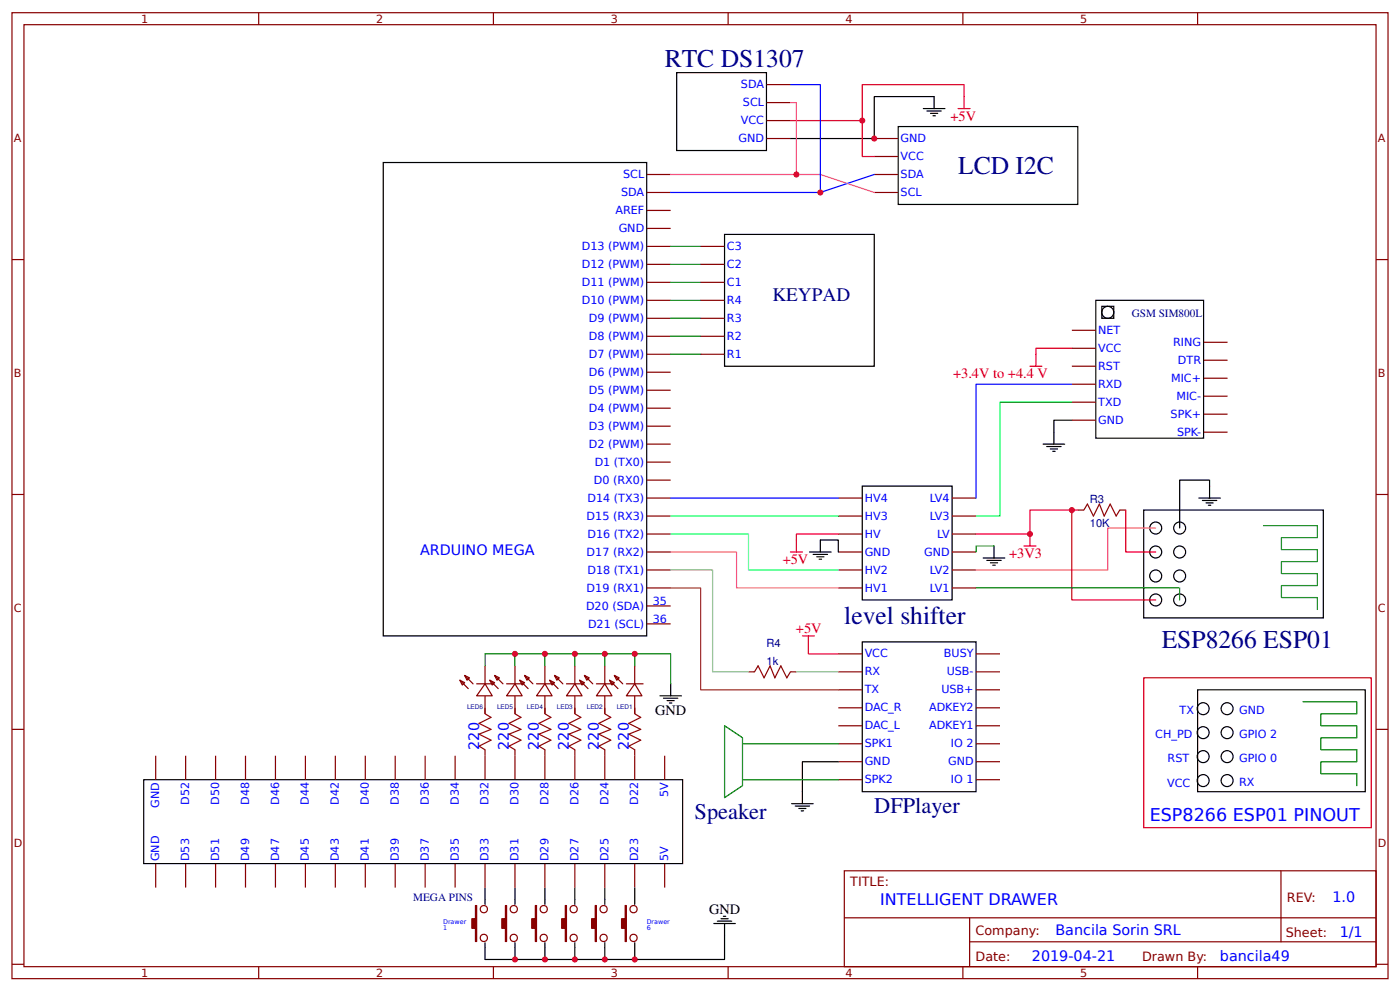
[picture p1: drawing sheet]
<svg xmlns="http://www.w3.org/2000/svg" width="309mm" height="219mm" viewBox="0 0 309 219" stroke-linecap="round" stroke-linejoin="round" font-family="sans-serif">
<g fill="none" stroke="#800" stroke-width=".26">
<path d="M2.6 2.8h304.1v213.3h-304.1zM5.3 5.5h298.7v207.9h-298.7zM57.1 2.8v2.7M109 2.8v2.7M160.9 2.8v2.7M169.3 18.7h5.3M212.7 2.8v2.7M264.6 2.8v2.7M142.9 38.5h5.3M169.3 30.6h5.3M169.3 26.6h5.3M169.3 22.6h5.3"/>
<path d="M193.1 38.5h5.3M193.1 30.6h5.3M193.1 34.6h5.3M2.6 57.3h2.7M142.9 58.4h5.3M142.9 54.4h5.3M142.9 50.4h5.3M142.9 46.5h5.3M142.9 42.5h5.3M154.8 58.4h5.3M154.8 54.4h5.3M193.1 42.5h5.3"/>
<path d="M304 57.3h2.7M142.9 78.2h5.3M142.9 74.2h5.3M142.9 70.3h5.3M142.9 66.3h5.3M142.9 62.3h5.3M154.8 78.2h5.3M154.8 74.2h5.3M154.8 70.3h5.3M154.8 66.3h5.3M154.8 62.3h5.3M236.8 76.9h5.3"/>
<path d="M236.8 72.9h5.3M265.9 79.5h5.3M265.9 75.6h5.3M142.9 98.1h5.3M142.9 94.1h5.3M142.9 90.1h5.3M142.9 86.1h5.3M142.9 82.2h5.3M236.8 92.8h5.3M236.8 88.8h5.3M236.8 84.8h5.3M236.8 80.9h5.3"/>
<path d="M265.9 95.4h5.3M265.9 91.4h5.3M265.9 87.5h5.3M265.9 83.5h5.3M2.6 109.2h2.7M142.9 117.9h5.3M142.9 113.9h5.3M142.9 110h5.3M142.9 106h5.3M142.9 102h5.3M185.2 117.9h5.3M185.2 113.9h5.3"/>
<path d="M185.2 110h5.3M210.3 117.9h5.3M210.3 113.9h5.3M210.3 110h5.3M238.1 112.6h1.3M247.4 112.6h1.3M304 109.2h2.7M142.9 129.8h5.3M142.9 125.8h5.3M142.9 121.9h5.3M142.9 133.8h5.3M142.9 137.7h5.3"/>
<path d="M185.2 129.8h5.3M185.2 125.8h5.3M185.2 121.9h5.3M210.3 129.8h5.3M210.3 125.8h5.3M210.3 121.9h5.3M101.6 150.2l1.1 .5-.6 .5zM101.6 150.2l1.9 1.8M102.7 149.1l1 .5-.5 .6zM102.7 149.1l1.8 1.9M105.3 151h3.7M107.2 151l1.5 2.6h-3.4z"/>
<path d="M107.2 147v4M107.2 153.6v4M108.2 150.2l1.1 .5-.6 .5zM108.2 150.2l1.9 1.8M109.3 149.1l1 .5-.5 .6zM109.3 149.1l1.8 1.9M111.9 151h3.7M113.8 151l1.6 2.6h-3.5zM113.8 147v4M113.8 153.6v4M114.8 150.2l1.1 .5-.5 .5zM114.8 150.2l1.9 1.8"/>
<path d="M115.9 149.1l1 .5-.5 .6zM115.9 149.1l1.8 1.9M118.5 151h3.7M120.4 151l1.6 2.6h-3.5zM120.4 147v4M120.4 153.6v4M121.4 150.2l1.1 .5-.5 .5zM121.4 150.2l1.9 1.8M122.5 149.1l1.1 .5-.6 .6zM122.5 149.1l1.9 1.9M125.1 151h3.8M127 151l1.6 2.6h-3.5z"/>
<path d="M127 147v4M127 153.6v4M128.1 150.2l1 .5-.5 .5zM128.1 150.2l1.8 1.8M129.1 149.1l1.1 .5-.6 .6zM129.1 149.1l1.9 1.9M131.8 151h3.7M133.6 151l1.6 2.6h-3.4zM133.6 147v4M133.6 153.6v4M134.7 150.2l1 .5-.5 .5zM134.7 150.2l1.8 1.8"/>
<path d="M135.7 149.1l1.1 .5-.5 .6zM135.7 149.1l1.9 1.9M138.4 151h3.7M140.2 151l1.6 2.6h-3.4zM140.2 147v4M140.2 153.6v4M165.4 148.3h1.3M174.6 148.3h1.3M185.2 144.4h5.3M185.2 148.3h5.3M185.2 152.3h5.3M185.2 156.3h5.3"/>
<path d="M215.6 144.4h5.3M215.6 148.3h5.3M215.6 152.3h5.3M215.6 156.3h5.3M2.6 161h2.7M34.4 166.8v5.3M41 166.8v5.3M47.6 166.8v5.3M54.2 166.8v5.3M60.9 166.8v5.3M67.5 166.8v5.3M74.1 166.8v5.3"/>
<path d="M80.7 166.8v5.3M87.3 166.8v5.3M93.9 166.8v5.3M100.5 166.8v5.3M107.2 165.5v6.6M113.8 165.5v6.6M120.4 165.5v6.6M127 165.5v6.6M133.6 165.5v6.6M140.2 165.5v6.6M146.8 166.8v5.3M185.2 160.2h5.3"/>
<path d="M185.2 164.2h5.3M185.2 168.2h5.3M185.2 172.1h5.3M215.6 160.2h5.3M215.6 164.2h5.3M215.6 168.2h5.3M215.6 172.1h5.3M304 161h2.7M34.4 190.7v5.3M41 190.7v5.3M47.6 190.7v5.3M54.2 190.7v5.3"/>
<path d="M60.9 190.7v5.3M67.5 190.7v5.3M74.1 190.7v5.3M80.7 190.7v5.3M87.3 190.7v5.3M93.9 190.7v5.3M100.5 190.7v5.3M107.2 190.7v5.3M113.8 190.7v5.3M120.4 190.7v5.3M127 190.7v5.3M133.6 190.7v5.3"/>
<path d="M140.2 190.7v5.3M146.8 190.7v5.3M186.5 192.2h117.5v21.2h-117.5zM283 192.3v15.6M2.6 212.9h2.7M57.1 213.4v2.7M109 213.4v2.7M160.9 213.4v2.7M186.6 202.6h117.3M212.7 213.4v2.7M214.2 207.9h89.7M214.2 202.6v10.6"/>
<path d="M264.6 213.4v2.7M304 212.9h2.7"/>
<circle cx="106.9" cy="200.7" r=".8"/>
<circle cx="106.9" cy="207.1" r=".8"/>
<circle cx="113.5" cy="200.7" r=".8"/>
<circle cx="113.5" cy="207.1" r=".8"/>
<circle cx="120.1" cy="200.7" r=".8"/>
<circle cx="120.1" cy="207.1" r=".8"/>
<circle cx="126.7" cy="200.7" r=".8"/>
<circle cx="126.7" cy="207.1" r=".8"/>
<circle cx="133.4" cy="200.7" r=".8"/>
<circle cx="133.4" cy="207.1" r=".8"/>
<circle cx="140" cy="200.7" r=".8"/>
<circle cx="140" cy="207.1" r=".8"/>
</g>
<g fill="none" stroke="#000" stroke-width=".26">
<path d="M149.5 16h19.8v17.2h-19.8zM84.7 35.9h58.2v104.5h-58.2zM198.4 27.9h39.7v17.2h-39.7zM204 24h4.8M204.8 24.5h3.2M205.6 25h1.6M206.1 25.6h.5M206.4 24v-2.7h-13.3v9.3h-18.5M160.1 51.8h33v29.1h-33zM242.1 66.3h23.8v30.4h-23.8zM243.4 67.6h2.7v2.7h-2.7zM230.5 98.1h4.7"/>
<path d="M231.2 98.6h3.2M232 99.1h1.6M232.6 99.6h.5M236.8 92.8h-4v5.3M190.5 107.3h19.8v25.2h-19.8zM252.7 112.6h39.7v23.8h-39.7zM264.8 110h4.8M265.6 110.5h3.2M266.4 111h1.6M267 111.5h.5M267.2 110v-4h-6.6v10.6M178.9 121.9h4.7"/>
<path d="M179.7 122.4h3.1M180.4 122.9h1.6M181 123.5h.5M181.2 121.9v-2.7h4v2.7M217.2 123.2h4.8M218 123.7h3.2M218.8 124.2h1.6M219.3 124.8h.6M219.6 120.5v2.7M145.8 153.6h4.7M146.6 154.1h3.2M147.4 154.7h1.6"/>
<path d="M147.9 155.2h.5M148.2 151v2.6M190.5 141.7h25.1v33.1h-25.1zM264.6 152.3h37v22.5h-37zM31.7 172.1h119.1v18.6h-119.1zM174.9 177.4h4.8M175.7 178h3.2M176.5 178.5h1.6M177 179h.5M185.2 168.2h-7.9v9.2M107.2 196v3.7M113.8 196v3.7"/>
<path d="M120.4 196v3.7M127 196v3.7M133.6 196v3.7M140.2 196v3.7M113.8 208.1v3.7M120.4 208.1v3.7M127 208.1v3.7M133.6 208.1v3.7M140.2 208.1v3.7M157.7 203.9h4.8M158.5 203.4h3.2M159.3 202.8h1.6"/>
<path d="M159.8 202.3h.5M160.1 203.9v7.9h-52.9v-3.7"/>
<circle cx="244.7" cy="69" r="1.32"/>
<circle cx="255.3" cy="116.6" r="1.32"/>
<circle cx="260.6" cy="116.6" r="1.32"/>
<circle cx="255.3" cy="127.2" r="1.32"/>
<circle cx="255.3" cy="132.5" r="1.32"/>
<circle cx="255.3" cy="121.9" r="1.32"/>
<circle cx="260.6" cy="132.5" r="1.32"/>
<circle cx="260.6" cy="127.2" r="1.32"/>
<circle cx="260.6" cy="121.9" r="1.32"/>
<circle cx="265.8" cy="156.5" r="1.32"/>
<circle cx="271.1" cy="156.5" r="1.32"/>
<circle cx="265.8" cy="161.7" r="1.32"/>
<circle cx="265.8" cy="172.3" r="1.32"/>
<circle cx="265.8" cy="167" r="1.32"/>
<circle cx="271.1" cy="172.3" r="1.32"/>
<circle cx="271.1" cy="167" r="1.32"/>
<circle cx="271.1" cy="161.7" r="1.32"/>
</g>
<g fill="none" stroke="#f00" stroke-width=".26">
<path d="M174.6 26.6h15.9M211.7 24h2.6M213 24v-5.3h-22.5v15.9h2.6M236.8 76.9h-7.9v4M227.5 80.9h2.7M185.2 117.9h-9.3v4M227.5 117.9v2.6M236.8 112.6h-9.3v5.3h-11.9M238.1 112.6h-1.3v19.9h18.5M248.7 112.6v9.3h6.6M174.6 121.9h2.7M226.2 120.5h2.7"/>
<path d="M177.3 140.4h2.6M178.6 140.4v4h6.6M252.7 149.6h50.2v33.1h-50.2z"/>
</g>
<path d="M148.2 38.5h33l11.9 4M174.6 22.6h1.3v15.9M255.3 116.6h-10.6v9.2h-29.1M148.2 121.9h14.5v7.9h22.5" fill="none" stroke="#f0f" stroke-width=".26"/>
<path d="M239.4 112.6l.8-1.3 1.4 2.6 1.3-2.6 1 2.6 1.4-2.6 1.3 2.6 .8-1.3M107.2 157.6l1.3 .8-2.7 1.3 2.7 1.3-2.7 1.1 2.7 1.3-2.7 1.3 1.4 .8M113.8 157.6l1.3 .8-2.7 1.3 2.7 1.3-2.7 1.1 2.7 1.3-2.7 1.3 1.4 .8M120.4 157.6l1.3 .8-2.6 1.3 2.6 1.3-2.6 1.1 2.6 1.3-2.6 1.3 1.3 .8M127 157.6l1.3 .8-2.6 1.3 2.6 1.3-2.6 1.1 2.6 1.3-2.6 1.3 1.3 .8M133.6 157.6l1.3 .8-2.6 1.3 2.6 1.3-2.6 1.1 2.6 1.3-2.6 1.3 1.3 .8M140.2 157.6l1.4 .8-2.7 1.3 2.7 1.3-2.7 1.1 2.7 1.3-2.7 1.3 1.3 .8M166.7 148.3l.8-1.3 1.3 2.6 1.3-2.6 1.1 2.6 1.3-2.6 1.3 2.6 .8-1.3" fill="none" stroke="#a00000" stroke-width=".26"/>
<path d="M148.2 117.9h17.2v7.9h19.8" fill="none" stroke="#0ff" stroke-width=".26"/>
<path d="M174.6 18.7h6.6v23.8M193.1 38.5l-11.9 4h-33M236.8 84.8h-21.2v25.2M148.2 110h37" fill="none" stroke="#00f" stroke-width=".26"/>
<g fill="none" stroke="#080" stroke-width=".26">
<path d="M148.2 54.4h6.6M148.2 58.4h6.6M148.2 62.3h6.6M148.2 66.3h6.6M148.2 70.3h6.6M148.2 74.2h6.6M148.2 78.2h6.6M279.1 116h11.9v2.7h-7.9v2.6h7.9v2.7h-7.9v2.6h7.9v2.7h-7.9v2.6h7.9v2.7M215.6 129.8h45v2.7M219.6 120.5h-4v1.4M107.2 147v-2.6h33v2.6M113.8 144.4v2.6"/>
<path d="M120.4 144.4v2.6M127 144.4v2.6M133.6 144.4v2.6M140.2 144.4h8v6.6M287.9 154.9h11.9v2.7h-8v2.6h8v2.7h-8v2.6h8v2.7h-8v2.6h8v2.7M160.1 160.2l3.9 2.7v10.6l-3.9 2.6zM164 164.2h21.2M164 172.1h21.2"/>
</g>
<path d="M236.8 88.8h-15.9v25.1h-5.3M148.2 113.9h37" fill="none" stroke="#0f0" stroke-width=".26"/>
<path d="M148.2 129.8h6.6v22.5h30.4" fill="none" stroke="#960" stroke-width=".26"/>
<path d="M148.2 125.8h9.2v22.5h8M175.9 148.3h9.3" fill="none" stroke="#9c6" stroke-width=".26"/>
<g fill="#800" stroke="#800" stroke-width=".26">
<path d="M138.1 199.9h.3v8h-.3v-3h-.8v-2.1h.8z"/>
<path d="M131.5 199.9h.3v8h-.3v-3h-.8v-2.1h.8z"/>
<path d="M124.9 199.9h.2v8h-.2v-3h-.8v-2.1h.8z"/>
<path d="M118.3 199.9h.2v8h-.2v-3h-.8v-2.1h.8z"/>
<path d="M111.7 199.9h.2v8h-.2v-3h-.8v-2.1h.8z"/>
<path d="M105 199.9h.3v8h-.3v-3h-.8v-2.1h.8z"/>
</g>
<g fill="#c00">
<circle cx="127" cy="144.4" r=".66"/>
<circle cx="113.8" cy="144.4" r=".66"/>
<circle cx="175.9" cy="38.5" r=".66"/>
<circle cx="193.1" cy="30.6" r=".66"/>
<circle cx="190.5" cy="26.6" r=".66"/>
<circle cx="181.2" cy="42.5" r=".66"/>
<circle cx="236.8" cy="112.6" r=".66"/>
<circle cx="227.5" cy="117.9" r=".66"/>
<circle cx="120.4" cy="144.4" r=".66"/>
<circle cx="133.6" cy="144.4" r=".66"/>
<circle cx="140.2" cy="144.4" r=".66"/>
<circle cx="113.8" cy="211.8" r=".66"/>
<circle cx="120.4" cy="211.8" r=".66"/>
<circle cx="127" cy="211.8" r=".66"/>
<circle cx="133.6" cy="211.8" r=".66"/>
<circle cx="140.2" cy="211.8" r=".66"/>
</g>
<g font-size="5.6" fill="#000080">
<text x="146.8" y="14.7">RTC DS1307</text>
<text x="211.7" y="38.5">LCD I2C</text>
<text x="186.5" y="137.8">level shifter</text>
<text x="256.6" y="143.1">ESP8266 ESP01</text>
</g>
<g font-size="4.9" fill="#000080">
<text x="193.1" y="179.4">DFPlayer</text>
<text x="153.5" y="180.8">Speaker</text>
</g>
<text font-size="4.2" fill="#000080" x="170.7" y="66.4">KEYPAD</text>
<text font-size="3.9" fill="#00f" x="254" y="181.3">ESP8266 ESP01 PINOUT</text>
<text font-size="3.5" fill="#00f" x="194.5" y="199.8">INTELLIGENT DRAWER</text>
<g font-size="3.2" fill="#f00">
<text x="210" y="26.7">+5V</text>
<text x="210.6" y="83.6">+3.4V to +4.4 V</text>
<text x="172.9" y="124.6">+5V</text>
<text x="222.9" y="123.2">+3V3</text>
<text x="175.9" y="139.8">+5V</text>
</g>
<g font-size="3.2" fill="#00f">
<text x="92.8" y="122.4">ARDUINO MEGA</text>
<text x="105.8" y="165.5" transform="rotate(-90 105.8 165.5)">220</text>
<text x="112.5" y="165.5" transform="rotate(-90 112.5 165.5)">220</text>
<text x="119.1" y="165.5" transform="rotate(-90 119.1 165.5)">220</text>
<text x="125.7" y="165.5" transform="rotate(-90 125.7 165.5)">220</text>
<text x="132.3" y="165.5" transform="rotate(-90 132.3 165.5)">220</text>
<text x="138.9" y="165.5" transform="rotate(-90 138.9 165.5)">220</text>
<text x="294.4" y="199.2">1.0</text>
<text x="233.2" y="206.4">Bancila Sorin SRL</text>
<text x="296" y="206.9">1/1</text>
<text x="228" y="212.2">2019-04-21</text>
<text x="269.5" y="212.2">bancila49</text>
</g>
<g font-size="3.2">
<text x="144.7" y="157.9">GND</text>
<text x="156.6" y="201.8">GND</text>
</g>
<g font-size="2.8" fill="#800">
<text x="187.9" y="195.7">TITLE:</text>
<text x="284.3" y="199.2">REV:</text>
<text x="215.5" y="206.3">Company:</text>
<text x="284.1" y="206.8">Sheet:</text>
<text x="215.5" y="212.1">Date:</text>
<text x="252.3" y="212.2">Drawn By:</text>
</g>
<g font-size="2.5" fill="#800">
<text x="31.2" y="5.1">1</text>
<text x="83.1" y="5.1">2</text>
<text x="134.9" y="5.1">3</text>
<text x="186.8" y="5.1">4</text>
<text x="238.7" y="5.1">5</text>
<text x="3" y="31.4">A</text>
<text x="304.4" y="31.4">A</text>
<text x="3" y="83.2">B</text>
<text x="304.4" y="83.2">B</text>
<text x="3" y="135.1">C</text>
<text x="304.4" y="135.1">C</text>
<text x="3" y="187">D</text>
<text x="304.4" y="187">D</text>
<text x="31.2" y="215.7">1</text>
<text x="83.1" y="215.7">2</text>
<text x="134.9" y="215.7">3</text>
<text x="186.8" y="215.7">4</text>
<text x="238.7" y="215.7">5</text>
</g>
<g font-size="2.5" fill="#00f">
<text x="163.7" y="19.5">SDA</text>
<text x="164.1" y="23.4">SCL</text>
<text x="163.7" y="27.4">VCC</text>
<text x="163.1" y="31.4">GND</text>
<text x="199" y="31.4">GND</text>
<text x="199" y="35.3">VCC</text>
<text x="137.7" y="39.3">SCL</text>
<text x="199" y="39.3">SDA</text>
<text x="136" y="47.3">AREF</text>
<text x="137.2" y="43.3">SDA</text>
<text x="199" y="43.3">SCL</text>
<text x="136.7" y="51.2">GND</text>
<text x="128.5" y="59.2">D12 (PWM)</text>
<text x="128.5" y="55.2">D13 (PWM)</text>
<text x="160.6" y="55.2">C3</text>
<text x="160.6" y="59.2">C2</text>
<text x="128.5" y="63.1">D11 (PWM)</text>
<text x="160.6" y="63.1">C1</text>
<text x="128.5" y="67.1">D10 (PWM)</text>
<text x="130.1" y="71.1">D9 (PWM)</text>
<text x="160.6" y="67.1">R4</text>
<text x="160.6" y="71.1">R3</text>
<text x="130.1" y="75">D8 (PWM)</text>
<text x="160.6" y="75">R2</text>
<text x="242.6" y="77.7">VCC</text>
<text x="242.6" y="73.7">NET</text>
<text x="259.2" y="76.4">RING</text>
<text x="130.1" y="83">D6 (PWM)</text>
<text x="130.1" y="79">D7 (PWM)</text>
<text x="160.6" y="79">R1</text>
<text x="242.6" y="81.7">RST</text>
<text x="260.3" y="80.3">DTR</text>
<text x="130.1" y="86.9">D5 (PWM)</text>
<text x="242.6" y="89.6">TXD</text>
<text x="242.6" y="85.6">RXD</text>
<text x="258.7" y="84.3">MIC+</text>
<text x="259.9" y="88.3">MIC-</text>
<text x="130.1" y="94.9">D3 (PWM)</text>
<text x="130.1" y="90.9">D4 (PWM)</text>
<text x="242.6" y="93.6">GND</text>
<text x="258.6" y="92.2">SPK+</text>
<text x="130.1" y="98.8">D2 (PWM)</text>
<text x="260.1" y="96.2">SPK-</text>
<text x="131.2" y="106.8">D0 (RX0)</text>
<text x="131.4" y="102.8">D1 (TX0)</text>
<text x="129.8" y="110.8">D14 (TX3)</text>
<text x="191" y="110.8">HV4</text>
<text x="205.4" y="110.8">LV4</text>
<text x="129.6" y="114.7">D15 (RX3)</text>
<text x="129.8" y="118.7">D16 (TX2)</text>
<text x="191" y="118.7">HV</text>
<text x="191" y="114.7">HV3</text>
<text x="205.4" y="114.7">LV3</text>
<text x="207" y="118.7">LV</text>
<text x="129.6" y="122.7">D17 (RX2)</text>
<text x="191" y="122.7">GND</text>
<text x="204.2" y="122.7">GND</text>
<text x="129.6" y="130.6">D19 (RX1)</text>
<text x="129.8" y="126.6">D18 (TX1)</text>
<text x="191" y="130.6">HV1</text>
<text x="191" y="126.6">HV2</text>
<text x="205.4" y="130.6">LV1</text>
<text x="205.4" y="126.6">LV2</text>
<text x="129.5" y="134.6">D20 (SDA)</text>
<text x="144.2" y="133.5">35</text>
<text x="144.2" y="137.5">36</text>
<text x="129.9" y="138.5">D21 (SCL)</text>
<text x="191" y="145.2">VCC</text>
<text x="191" y="149.1">RX</text>
<text x="208.5" y="145.2">BUSY</text>
<text x="209.1" y="149.1">USB-</text>
<text x="191" y="153.1">TX</text>
<text x="208" y="153.1">USB+</text>
<text x="191" y="157.1">DAC_R</text>
<text x="191" y="161">DAC_L</text>
<text x="205.3" y="157.1">ADKEY2</text>
<text x="205.3" y="161">ADKEY1</text>
<text x="260.6" y="157.6">TX</text>
<text x="273.7" y="157.6">GND</text>
<text x="191" y="165">SPK1</text>
<text x="210.1" y="165">IO 2</text>
<text x="255.2" y="162.9">CH_PD</text>
<text x="273.7" y="162.9">GPIO 2</text>
<text x="191" y="169">GND</text>
<text x="191" y="172.9">SPK2</text>
<text x="209.4" y="169">GND</text>
<text x="210.1" y="172.9">IO 1</text>
<text x="257.9" y="173.7">VCC</text>
<text x="258" y="168.2">RST</text>
<text x="273.7" y="168.2">GPIO 0</text>
<text x="273.7" y="173.5">RX</text>
<text x="35.2" y="178.3" transform="rotate(-90 35.2 178.3)">GND</text>
<text x="41.8" y="177.7" transform="rotate(-90 41.8 177.7)">D52</text>
<text x="48.4" y="177.7" transform="rotate(-90 48.4 177.7)">D50</text>
<text x="55" y="177.7" transform="rotate(-90 55 177.7)">D48</text>
<text x="61.6" y="177.7" transform="rotate(-90 61.6 177.7)">D46</text>
<text x="68.3" y="177.7" transform="rotate(-90 68.3 177.7)">D44</text>
<text x="74.9" y="177.7" transform="rotate(-90 74.9 177.7)">D42</text>
<text x="81.5" y="177.7" transform="rotate(-90 81.5 177.7)">D40</text>
<text x="88.1" y="177.7" transform="rotate(-90 88.1 177.7)">D38</text>
<text x="94.7" y="177.7" transform="rotate(-90 94.7 177.7)">D36</text>
<text x="101.3" y="177.7" transform="rotate(-90 101.3 177.7)">D34</text>
<text x="107.9" y="177.7" transform="rotate(-90 107.9 177.7)">D32</text>
<text x="114.6" y="177.7" transform="rotate(-90 114.6 177.7)">D30</text>
<text x="121.2" y="177.7" transform="rotate(-90 121.2 177.7)">D28</text>
<text x="127.8" y="177.7" transform="rotate(-90 127.8 177.7)">D26</text>
<text x="134.4" y="177.7" transform="rotate(-90 134.4 177.7)">D24</text>
<text x="141" y="177.7" transform="rotate(-90 141 177.7)">D22</text>
<text x="147.6" y="175.9" transform="rotate(-90 147.6 175.9)">5V</text>
<text x="35.2" y="190.1" transform="rotate(-90 35.2 190.1)">GND</text>
<text x="41.8" y="190.1" transform="rotate(-90 41.8 190.1)">D53</text>
<text x="48.4" y="190.1" transform="rotate(-90 48.4 190.1)">D51</text>
<text x="55" y="190.1" transform="rotate(-90 55 190.1)">D49</text>
<text x="61.6" y="190.1" transform="rotate(-90 61.6 190.1)">D47</text>
<text x="68.3" y="190.1" transform="rotate(-90 68.3 190.1)">D45</text>
<text x="74.9" y="190.1" transform="rotate(-90 74.9 190.1)">D43</text>
<text x="81.5" y="190.1" transform="rotate(-90 81.5 190.1)">D41</text>
<text x="88.1" y="190.1" transform="rotate(-90 88.1 190.1)">D39</text>
<text x="94.7" y="190.1" transform="rotate(-90 94.7 190.1)">D37</text>
<text x="101.3" y="190.1" transform="rotate(-90 101.3 190.1)">D35</text>
<text x="107.9" y="190.1" transform="rotate(-90 107.9 190.1)">D33</text>
<text x="114.6" y="190.1" transform="rotate(-90 114.6 190.1)">D31</text>
<text x="121.2" y="190.1" transform="rotate(-90 121.2 190.1)">D29</text>
<text x="127.8" y="190.1" transform="rotate(-90 127.8 190.1)">D27</text>
<text x="134.4" y="190.1" transform="rotate(-90 134.4 190.1)">D25</text>
<text x="141" y="190.1" transform="rotate(-90 141 190.1)">D23</text>
<text x="147.6" y="190.1" transform="rotate(-90 147.6 190.1)">5V</text>
</g>
<g font-size="2.5" fill="#000080">
<text x="250" y="70.1">GSM SIM800L</text>
<text x="240.8" y="111.1">R3</text>
<text x="240.8" y="116.4">10K</text>
<text x="169.3" y="142.9">R4</text>
<text x="169.3" y="146.9">1k</text>
<text x="91.3" y="198.9">MEGA PINS</text>
</g>
<g font-size="1.4" fill="#000080">
<text x="103.2" y="156.5">LED6</text>
<text x="109.8" y="156.5">LED5</text>
<text x="116.4" y="156.5">LED4</text>
<text x="123" y="156.5">LED3</text>
<text x="129.6" y="156.5">LED2</text>
<text x="136.3" y="156.5">LED1</text>
</g>
<g font-size="1.4" fill="#00f">
<text x="97.9" y="204">Drawer</text>
<text x="142.9" y="204">Drawer</text>
<text x="97.9" y="205.4">1</text>
<text x="142.9" y="205.4">6</text>
</g>
</svg>
